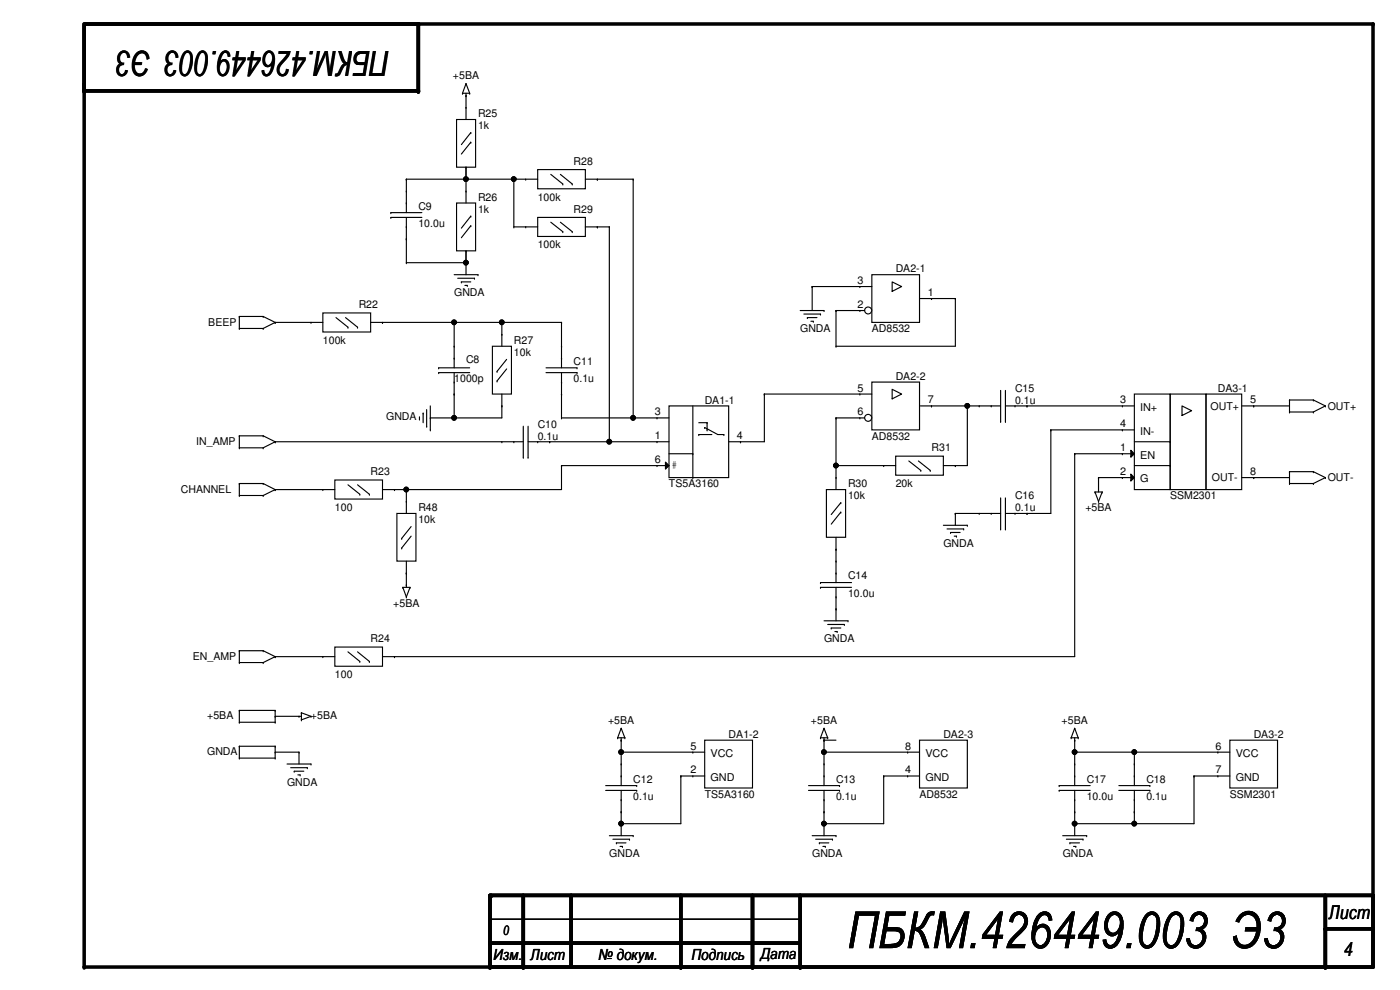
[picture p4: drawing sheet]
<svg xmlns="http://www.w3.org/2000/svg" width="420mm" height="297mm" viewBox="0 0 420 297" stroke-linecap="round" stroke-linejoin="round" font-family="sans-serif">
<path d="M25.3 7.2h386.8v283h-386.8v-282.6M125.5 7.2v20.1h-100.2M147.1 268.6v21.6M147.4 268.6h264.7M157 268.6v21.6M171.4 268.6v21.2M204.3 268.6v21.6M225.8 268.6v21.6M240.1 268.6v21.6M397.8 278.7h14.3M397.8 268.6v21.6M147.1 283h93" fill="none" stroke="#000" stroke-width="1.1"/>
<g fill="#000">
<circle cx="125.5" cy="7.2" r=".53"/>
<circle cx="412.1" cy="7.2" r=".53"/>
<circle cx="25.3" cy="25.1" r=".53"/>
<circle cx="25.3" cy="27.3" r=".53"/>
<circle cx="125.5" cy="27.3" r=".53"/>
<circle cx="138.8" cy="28" r=".17"/>
<circle cx="139.9" cy="25.1" r=".17"/>
<circle cx="139.9" cy="28.7" r=".17"/>
<circle cx="141" cy="28" r=".17"/>
<circle cx="122" cy="53.8" r=".17"/>
<circle cx="139.9" cy="53.8" r=".17"/>
<circle cx="139.9" cy="50.2" r=".17"/>
<circle cx="154.2" cy="53.8" r=".17"/>
<circle cx="179.3" cy="53.8" r=".17"/>
<circle cx="190" cy="53.8" r=".17"/>
<circle cx="122" cy="78.8" r=".17"/>
<circle cx="122" cy="71.7" r=".17"/>
<circle cx="139.9" cy="78.8" r=".17"/>
<circle cx="139.9" cy="75.3" r=".17"/>
<circle cx="154.2" cy="68.1" r=".17"/>
<circle cx="179.3" cy="68.1" r=".17"/>
<circle cx="182.9" cy="68.1" r=".17"/>
<circle cx="71.8" cy="98.6" r=".17"/>
<circle cx="71.8" cy="95" r=".17"/>
<circle cx="79" cy="95" r=".17"/>
<circle cx="79" cy="98.6" r=".17"/>
<circle cx="82.6" cy="96.7" r=".17"/>
<circle cx="114.8" cy="96.7" r=".17"/>
<circle cx="136.3" cy="96.7" r=".17"/>
<circle cx="138.5" cy="84.6" r=".17"/>
<circle cx="140.2" cy="85.6" r=".17"/>
<circle cx="142.4" cy="83.5" r=".17"/>
<circle cx="143.5" cy="82.4" r=".17"/>
<circle cx="150.6" cy="96.7" r=".17"/>
<circle cx="168.5" cy="96.7" r=".17"/>
<circle cx="242.3" cy="95.3" r=".17"/>
<circle cx="243.7" cy="86" r=".17"/>
<circle cx="244.1" cy="96.4" r=".17"/>
<circle cx="246.2" cy="94.2" r=".17"/>
<circle cx="247.3" cy="93.2" r=".17"/>
<circle cx="250.9" cy="93.2" r=".17"/>
<circle cx="279.6" cy="89.6" r=".17"/>
<circle cx="286.7" cy="89.6" r=".17"/>
<circle cx="136.3" cy="118.2" r=".17"/>
<circle cx="149.2" cy="111.4" r=".17"/>
<circle cx="149.2" cy="114.3" r=".17"/>
<circle cx="150.6" cy="100.3" r=".17"/>
<circle cx="168.5" cy="103.9" r=".17"/>
<circle cx="168.5" cy="118.2" r=".17"/>
<circle cx="168.5" cy="107.5" r=".17"/>
<circle cx="168.5" cy="114.6" r=".17"/>
<circle cx="173.2" cy="111.8" r=".17"/>
<circle cx="173.2" cy="110.4" r=".17"/>
<circle cx="229.4" cy="118.2" r=".17"/>
<circle cx="250.9" cy="103.9" r=".17"/>
<circle cx="71.8" cy="134.4" r=".17"/>
<circle cx="71.8" cy="130.8" r=".17"/>
<circle cx="79" cy="130.8" r=".17"/>
<circle cx="79" cy="134.4" r=".17"/>
<circle cx="82.6" cy="132.5" r=".17"/>
<circle cx="125.9" cy="125.7" r=".17"/>
<circle cx="127" cy="124" r=".17"/>
<circle cx="128" cy="127.9" r=".17"/>
<circle cx="129.1" cy="125.4" r=".17"/>
<circle cx="129.1" cy="129" r=".17"/>
<circle cx="136.3" cy="125.4" r=".17"/>
<circle cx="150.6" cy="121.8" r=".17"/>
<circle cx="165" cy="132.5" r=".17"/>
<circle cx="168.5" cy="139.7" r=".17"/>
<circle cx="168.5" cy="125.4" r=".17"/>
<circle cx="182.9" cy="132.5" r=".17"/>
<circle cx="190" cy="125.4" r=".17"/>
<circle cx="222.2" cy="132.5" r=".17"/>
<circle cx="250.9" cy="125.4" r=".17"/>
<circle cx="250.9" cy="139.7" r=".17"/>
<circle cx="279.6" cy="121.8" r=".17"/>
<circle cx="286.7" cy="139.7" r=".17"/>
<circle cx="290.3" cy="121.8" r=".17"/>
<circle cx="308.2" cy="121.8" r=".17"/>
<circle cx="315.4" cy="129" r=".17"/>
<circle cx="322.5" cy="136.1" r=".17"/>
<circle cx="336.8" cy="136.1" r=".17"/>
<circle cx="336.8" cy="121.8" r=".17"/>
<circle cx="336.8" cy="129" r=".17"/>
<circle cx="351.2" cy="139.7" r=".17"/>
<circle cx="351.2" cy="132.5" r=".17"/>
<circle cx="376.2" cy="121.8" r=".17"/>
<circle cx="387" cy="120" r=".17"/>
<circle cx="387" cy="123.6" r=".17"/>
<circle cx="394.2" cy="120" r=".17"/>
<circle cx="394.2" cy="123.6" r=".17"/>
<circle cx="397.8" cy="121.8" r=".17"/>
<circle cx="71.8" cy="145.1" r=".17"/>
<circle cx="71.8" cy="148.7" r=".17"/>
<circle cx="79" cy="145.1" r=".17"/>
<circle cx="79" cy="148.7" r=".17"/>
<circle cx="82.6" cy="146.9" r=".17"/>
<circle cx="118.4" cy="146.9" r=".17"/>
<circle cx="122" cy="146.9" r=".17"/>
<circle cx="122" cy="150.5" r=".17"/>
<circle cx="285.3" cy="159.8" r=".17"/>
<circle cx="286.7" cy="154.1" r=".17"/>
<circle cx="289.2" cy="158.7" r=".17"/>
<circle cx="290.3" cy="157.6" r=".17"/>
<circle cx="308.2" cy="154.1" r=".17"/>
<circle cx="328.6" cy="147.6" r=".17"/>
<circle cx="329.7" cy="150.5" r=".17"/>
<circle cx="329.7" cy="143.3" r=".17"/>
<circle cx="329.7" cy="146.9" r=".17"/>
<circle cx="330.8" cy="147.6" r=".17"/>
<circle cx="336.8" cy="143.3" r=".17"/>
<circle cx="376.2" cy="143.3" r=".17"/>
<circle cx="387" cy="141.5" r=".17"/>
<circle cx="387" cy="145.1" r=".17"/>
<circle cx="394.2" cy="141.5" r=".17"/>
<circle cx="394.2" cy="145.1" r=".17"/>
<circle cx="397.8" cy="143.3" r=".17"/>
<circle cx="120.6" cy="164.4" r=".17"/>
<circle cx="120.6" cy="161.5" r=".17"/>
<circle cx="120.9" cy="176.2" r=".17"/>
<circle cx="122" cy="175.5" r=".17"/>
<circle cx="122" cy="172" r=".17"/>
<circle cx="122" cy="179.1" r=".17"/>
<circle cx="123.1" cy="176.2" r=".17"/>
<circle cx="250.9" cy="164.8" r=".17"/>
<circle cx="287.1" cy="160.9" r=".17"/>
<circle cx="71.8" cy="198.8" r=".17"/>
<circle cx="71.8" cy="195.2" r=".17"/>
<circle cx="79" cy="195.2" r=".17"/>
<circle cx="79" cy="198.8" r=".17"/>
<circle cx="82.6" cy="197" r=".17"/>
<circle cx="118.4" cy="197" r=".17"/>
<circle cx="249.5" cy="188.4" r=".17"/>
<circle cx="250.9" cy="182.7" r=".17"/>
<circle cx="251.2" cy="189.5" r=".17"/>
<circle cx="253.4" cy="187.4" r=".17"/>
<circle cx="254.5" cy="186.3" r=".17"/>
<circle cx="71.8" cy="213.1" r=".17"/>
<circle cx="71.8" cy="216.7" r=".17"/>
<circle cx="82.6" cy="213.1" r=".17"/>
<circle cx="82.6" cy="214.9" r=".17"/>
<circle cx="82.6" cy="216.7" r=".17"/>
<circle cx="89.7" cy="214.9" r=".17"/>
<circle cx="90.5" cy="216" r=".17"/>
<circle cx="90.5" cy="213.9" r=".17"/>
<circle cx="93.3" cy="214.9" r=".17"/>
<circle cx="186.4" cy="218.5" r=".17"/>
<circle cx="247.3" cy="218.5" r=".17"/>
<circle cx="322.5" cy="218.5" r=".17"/>
<circle cx="71.8" cy="227.5" r=".17"/>
<circle cx="71.8" cy="223.9" r=".17"/>
<circle cx="82.6" cy="223.9" r=".17"/>
<circle cx="82.6" cy="227.5" r=".17"/>
<circle cx="82.6" cy="225.7" r=".17"/>
<circle cx="88.3" cy="231.4" r=".17"/>
<circle cx="89.7" cy="225.7" r=".17"/>
<circle cx="90.1" cy="232.5" r=".17"/>
<circle cx="92.2" cy="230.3" r=".17"/>
<circle cx="93.3" cy="229.2" r=".17"/>
<circle cx="185.4" cy="221.4" r=".17"/>
<circle cx="186.4" cy="222.1" r=".17"/>
<circle cx="186.4" cy="232.8" r=".17"/>
<circle cx="186.4" cy="229.2" r=".17"/>
<circle cx="186.4" cy="225.7" r=".17"/>
<circle cx="186.4" cy="240" r=".17"/>
<circle cx="187.5" cy="221.4" r=".17"/>
<circle cx="191.1" cy="235.7" r=".17"/>
<circle cx="191.1" cy="237.2" r=".17"/>
<circle cx="204.3" cy="232.8" r=".17"/>
<circle cx="246.2" cy="221.4" r=".17"/>
<circle cx="247.3" cy="222.1" r=".17"/>
<circle cx="247.3" cy="225.7" r=".17"/>
<circle cx="248.4" cy="221.4" r=".17"/>
<circle cx="265.2" cy="232.8" r=".17"/>
<circle cx="321.5" cy="221.4" r=".17"/>
<circle cx="322.5" cy="225.7" r=".17"/>
<circle cx="322.5" cy="222.1" r=".17"/>
<circle cx="323.6" cy="221.4" r=".17"/>
<circle cx="340.4" cy="225.7" r=".17"/>
<circle cx="340.4" cy="240" r=".17"/>
<circle cx="340.4" cy="232.8" r=".17"/>
<circle cx="340.4" cy="229.2" r=".17"/>
<circle cx="345.1" cy="237.2" r=".17"/>
<circle cx="345.1" cy="235.7" r=".17"/>
<circle cx="358.3" cy="232.8" r=".17"/>
<circle cx="365.5" cy="232.8" r=".17"/>
<circle cx="365.5" cy="225.7" r=".17"/>
<circle cx="185" cy="252.9" r=".17"/>
<circle cx="186.4" cy="243.6" r=".17"/>
<circle cx="186.4" cy="247.1" r=".17"/>
<circle cx="186.8" cy="254" r=".17"/>
<circle cx="188.9" cy="251.8" r=".17"/>
<circle cx="190" cy="250.7" r=".17"/>
<circle cx="245.9" cy="252.9" r=".17"/>
<circle cx="247.3" cy="243.6" r=".17"/>
<circle cx="247.3" cy="247.1" r=".17"/>
<circle cx="247.7" cy="254" r=".17"/>
<circle cx="249.8" cy="251.8" r=".17"/>
<circle cx="250.9" cy="250.7" r=".17"/>
<circle cx="321.1" cy="252.9" r=".17"/>
<circle cx="322.5" cy="247.1" r=".17"/>
<circle cx="322.5" cy="243.6" r=".17"/>
<circle cx="322.9" cy="254" r=".17"/>
<circle cx="325" cy="251.8" r=".17"/>
<circle cx="326.1" cy="250.7" r=".17"/>
<circle cx="340.4" cy="243.6" r=".17"/>
<circle cx="340.4" cy="247.1" r=".17"/>
<circle cx="147.1" cy="269.7" r=".17"/>
<circle cx="147.1" cy="275.8" r=".17"/>
<circle cx="147.1" cy="268.6" r=".53"/>
<circle cx="147.4" cy="268.6" r=".53"/>
<circle cx="397.8" cy="278.7" r=".53"/>
<circle cx="412.1" cy="268.6" r=".53"/>
<circle cx="25.3" cy="290.2" r=".53"/>
<circle cx="147.1" cy="290.2" r=".53"/>
<circle cx="147.1" cy="283" r=".53"/>
<circle cx="157" cy="290.2" r=".53"/>
<circle cx="171.4" cy="289.8" r=".53"/>
<circle cx="204.3" cy="290.2" r=".53"/>
<circle cx="225.8" cy="290.2" r=".53"/>
<circle cx="240.1" cy="290.2" r=".53"/>
<circle cx="397.8" cy="290.2" r=".53"/>
</g>
<g fill="none" stroke="#000" stroke-width=".34">
<path d="M139.9 28v4.3M139.9 25.1l1.1 2.9h-2.2zM139.9 50.2v7.2M154.2 53.8v14.3h3.6M157.8 53.8h-35.8v3.6M179.3 53.8h10.7v71.6M122 71.7v7.1h17.9M139.9 75.3v7.1M179.3 68.1h3.6v64.4M71.8 95h7.2l3.6 1.7-3.6 1.9h-7.2zM82.6 96.7h10.7M114.8 96.7h53.7v13.7"/>
<path d="M136.3 96.7v7.2M136.3 82.4h7.2M137.4 83.5h5M138.5 84.6h2.8M139.5 85.6h.7M150.6 96.7v7.2M240.1 93.2h7.2M241.2 94.2h5M242.3 95.3h2.9M243.4 96.4h.7M258.1 86h-14.4v7.2M279.6 89.6h7.1v14.3h-35.8v-10.7h7.2"/>
<path d="M136.3 118.2v7.2M147.8 103.9h5.7v14.3h-5.7zM150.6 118.2v7.2h-21.5M152 107.8l-2.8 3.6M152 110.7l-2.8 3.6M163.9 110.4h9.3M163.9 111.8h9.3M168.5 111.8v13.6h28.7M258.1 118.2h-28.7v14.3h-7.2M261.7 114.6h14.3v14.4h-14.3zM267.7 116.8l2.9 1.4-2.9 1.5zM340.4 118.2h10.8v28.7h-10.8z"/>
<path d="M351.2 118.2h10.7v28.7h-10.7zM361.9 118.2h10.7v28.7h-10.7zM71.8 130.8h7.2l3.6 1.7-3.6 1.9h-7.2zM82.6 132.5h68M125.9 125.1v.6M127 124v2.8M128 122.9v5M129.1 121.8v7.2M165 132.5h32.2M197.2 139.7h-28.7v7.2h-50.1M250.9 139.7h14.3M258.1 125.4h-7.2v17.9"/>
<path d="M279.6 121.8h14.3M290.3 121.8v17.9h-3.6M308.2 121.8h32.2M339.4 135.1l1 1-1 1.1zM340.4 132.5h10.8M340.4 139.7h10.8M340.4 129h-25v25.1h-7.2M340.4 136.1h-17.9v60.9h-204.1M354.7 121.8l2.9 1.4-2.9 1.5zM372.6 121.8h14.4M387 120h7.2l3.6 1.8-3.6 1.8h-7.2zM71.8 145.1h7.2l3.6 1.8-3.6 1.8h-7.2z"/>
<path d="M82.6 146.9h14.3M119.1 154.1h5.7v14.3h-5.7zM122 146.9v7.2M123.4 158l-2.8 3.5M283.1 157.6h7.2M284.2 158.7h5M285.3 159.8h2.9M293.9 154.1h-7.2v3.5M328.6 147.6h2.2l-1.1 2.9zM339.4 142.2l1 1.1-1 1.1zM340.4 143.3h-10.7v4.3M372.6 143.3h14.4"/>
<path d="M387 141.5h7.2l3.6 1.8-3.6 1.8h-7.2zM120.9 176.2h2.2l-1.1 2.9zM122 168.4v7.8M123.4 160.9l-2.8 3.5M250.9 164.8v3.6M286.4 160.9h.7M71.8 195.2h7.2l3.6 1.8-3.6 1.8h-7.2zM82.6 197h14.3M247.3 186.3h7.2M248.4 187.4h5M249.5 188.4h2.8M250.6 189.5h.6"/>
<path d="M250.9 182.7v3.6M71.8 213.1h10.8v3.6h-10.8zM82.6 214.9h7.9M90.5 213.9l2.8 1-2.8 1.1zM186.4 218.5l1.1 2.9h-2.1zM247.3 218.5l1.1 2.9h-2.2zM322.5 218.5l1.1 2.9h-2.1zM71.8 223.9h10.8v3.6h-10.8zM82.6 225.7h7.1v3.5M86.1 229.2h7.2M87.2 230.3h5M88.3 231.4h2.9"/>
<path d="M89.4 232.5h.7M181.8 235.7h9.3M181.8 237.2h9.3M186.4 225.7h21.5M186.4 221.4v14.3M186.4 237.2v13.5M207.9 232.8h-3.6v14.3h-17.9M247.3 225.7h25.1M247.3 221.4v7.8M247.3 222.1h3.6M272.4 232.8h-7.2v14.3h-17.9M322.5 221.4v7.8"/>
<path d="M322.5 225.7h46.6M335.8 235.7h9.3M335.8 237.2h9.3M340.4 225.7v10M340.4 237.2v9.9M369.1 222.1h14.3v14.3h-14.3zM369.1 232.8h-10.8v14.3h-35.8M182.9 250.7h7.1M183.9 251.8h5M185 252.9h2.9M186.1 254h.7M243.7 250.7h7.2"/>
<path d="M244.8 251.8h5M245.9 252.9h2.8M247 254h.7M247.3 243.6v7.1M318.9 250.7h7.2M320 251.8h5M321.1 252.9h2.9M322.2 254h.7M322.5 243.6v7.1M147.1 275.8h93M147.1 269v.7"/>
<circle cx="139.8" cy="53.7" r=".7"/>
<circle cx="154.2" cy="53.7" r=".7"/>
<circle cx="139.8" cy="78.8" r=".7"/>
<circle cx="136.3" cy="96.7" r=".7"/>
<circle cx="150.6" cy="96.7" r=".7"/>
<circle cx="136.3" cy="125.4" r=".7"/>
<circle cx="182.8" cy="132.5" r=".7"/>
<circle cx="190" cy="125.4" r=".7"/>
<circle cx="250.9" cy="139.7" r=".7"/>
<circle cx="290.3" cy="121.8" r=".7"/>
<circle cx="121.9" cy="146.9" r=".7"/>
<circle cx="186.4" cy="225.7" r=".7"/>
<circle cx="247.3" cy="225.7" r=".7"/>
<circle cx="322.5" cy="225.7" r=".7"/>
<circle cx="340.4" cy="225.7" r=".7"/>
<circle cx="186.4" cy="247.1" r=".7"/>
<circle cx="247.3" cy="247.1" r=".7"/>
<circle cx="322.5" cy="247.1" r=".7"/>
<circle cx="340.4" cy="247.1" r=".7"/>
</g>
<g fill="#000">
<path d="M339.4 135.1l1 1-1 1.1zM339.4 142.2l1 1.1-1 1.1z"/>
<circle cx="139.8" cy="53.7" r=".7"/>
<circle cx="154.2" cy="53.7" r=".7"/>
<circle cx="139.8" cy="78.8" r=".7"/>
<circle cx="136.3" cy="96.7" r=".7"/>
<circle cx="150.6" cy="96.7" r=".7"/>
<circle cx="136.3" cy="125.4" r=".7"/>
<circle cx="182.8" cy="132.5" r=".7"/>
<circle cx="190" cy="125.4" r=".7"/>
<circle cx="250.9" cy="139.7" r=".7"/>
<circle cx="290.3" cy="121.8" r=".7"/>
<circle cx="121.9" cy="146.9" r=".7"/>
<circle cx="186.4" cy="225.7" r=".7"/>
<circle cx="247.3" cy="225.7" r=".7"/>
<circle cx="322.5" cy="225.7" r=".7"/>
<circle cx="340.4" cy="225.7" r=".7"/>
<circle cx="186.4" cy="247.1" r=".7"/>
<circle cx="247.3" cy="247.1" r=".7"/>
<circle cx="322.5" cy="247.1" r=".7"/>
<circle cx="340.4" cy="247.1" r=".7"/>
</g>
<circle cx="260.6" cy="125.4" r="1.05" fill="#fff"/>
<g fill="none" stroke="#000" stroke-width=".34">
<path d="M261.7 82.4h14.3v14.3h-14.3zM267.7 84.6l2.9 1.4-2.9 1.4zM258.1 118.2h3.6M150.6 132.5h6.4M157 127.9v9.3M158.5 132.5h6.5M158.5 127.9v9.3M258.1 125.4h1.4M276 121.8h3.6M293.9 154.1h6.4M300.3 149.4v9.3M301.7 154.1h6.5"/>
<path d="M301.7 149.4v9.3M246.2 176.2h9.4M246.2 174.8h9.4M250.9 168.4v6.4M250.9 176.2v6.5"/>
<circle cx="260.6" cy="125.4" r="1.05"/>
</g>
<g fill="#000">
<circle cx="258.1" cy="118.2" r=".17"/>
<circle cx="150.6" cy="132.5" r=".17"/>
<circle cx="154.2" cy="132.5" r=".17"/>
<circle cx="157" cy="137.2" r=".17"/>
<circle cx="158.5" cy="137.2" r=".17"/>
<circle cx="161.4" cy="132.5" r=".17"/>
<circle cx="165" cy="132.5" r=".17"/>
<circle cx="258.1" cy="125.4" r=".17"/>
<circle cx="279.6" cy="121.8" r=".17"/>
<circle cx="293.9" cy="154.1" r=".17"/>
<circle cx="297.5" cy="154.1" r=".17"/>
<circle cx="300.3" cy="158.7" r=".17"/>
<circle cx="301.7" cy="158.7" r=".17"/>
<circle cx="304.6" cy="154.1" r=".17"/>
<circle cx="308.2" cy="154.1" r=".17"/>
<circle cx="246.2" cy="174.8" r=".17"/>
<circle cx="246.2" cy="176.2" r=".17"/>
<circle cx="250.9" cy="179.1" r=".17"/>
<circle cx="250.9" cy="168.4" r=".17"/>
<circle cx="250.9" cy="172" r=".17"/>
<circle cx="250.9" cy="182.7" r=".17"/>
</g>
<circle cx="260.6" cy="93.2" r="1.05" fill="#fff"/>
<g fill="none" stroke="#000" stroke-width=".34">
<path d="M137 35.9h5.7v14.3h-5.7zM139.9 32.3v3.6M141.3 39.8l-2.8 3.6M122 57.4v6.4M139.9 50.2v3.6M139.9 57.4v3.5M141.3 42.7l-2.8 3.5M157.8 53.8h3.6M161.4 50.9h14.3v5.7h-14.3zM165.3 52.3l3.6 2.9M168.2 52.3l3.5 2.9M175.7 53.8h3.6"/>
<path d="M117.3 65.2h9.3M117.3 63.8h9.3M122 65.2v6.5M137 60.9h5.7v14.4h-5.7zM139.9 75.3v3.5M141.3 67.7l-2.8 3.6M141.3 64.9l-2.8 3.6M157.8 68.1h3.6M161.4 65.2h14.3v5.8h-14.3zM165.3 66.7l3.6 2.8M168.2 66.7l3.5 2.8M175.7 68.1h3.6"/>
<path d="M93.3 96.7h3.6M96.9 93.9h14.3v5.7h-14.3zM100.8 95.3l3.6 2.9M103.7 95.3l3.6 2.9M111.2 96.7h3.6M258.1 93.2h1.4M258.1 86h3.6M276 89.6h3.6M131.6 111.8h9.4M131.6 110.4h9.4M136.3 103.9v6.5M136.3 111.8v6.4"/>
<path d="M300.3 117.1v9.3M301.7 117.1v9.3M197.2 125.4h3.6M197.2 132.5h3.6M197.2 139.7h3.6M199.7 138.6l1.1 1.1-1.1 1.1zM200.8 121.8h17.9v21.5h-17.9zM200.8 136.1h7.1M207.9 121.8v21.5M209.7 126.8h2.5v2.2M209.7 130.4h3.9M211.5 128.3l3.9 2.1h1.8"/>
<path d="M218.7 132.5h3.5M265.2 139.7h3.6M268.8 136.9h14.3v5.7h-14.3zM272.7 138.3l3.6 2.8M275.6 138.3l3.6 2.8M283.1 139.7h3.6M293.9 121.8h6.4M301.7 121.8h6.5M96.9 146.9h3.6M100.5 144h14.3v5.7h-14.3zM104.4 145.5l3.6 2.8M107.3 145.5l3.6 2.8"/>
<path d="M114.8 146.9h3.6M248 146.9h5.8v14.3h-5.8zM250.9 143.3v3.6M252.3 153.7l-2.8 3.6M252.3 150.8l-2.8 3.6M250.9 161.2v3.6M96.9 197h3.6M100.5 194.1h14.3v5.8h-14.3zM104.4 195.6l3.6 2.9M107.3 195.6l3.6 2.9M114.8 197h3.6M207.9 225.7h3.6"/>
<path d="M207.9 232.8h3.6M211.5 222.1h14.3v14.3h-14.3zM242.6 235.7h9.4M242.6 237.2h9.4M247.3 229.2v6.5M247.3 237.2v6.4M272.4 225.7h3.6M272.4 232.8h3.6M276 222.1h14.3v14.3h-14.3zM317.9 235.7h9.3M317.9 237.2h9.3M322.5 229.2v6.5"/>
<path d="M322.5 237.2v6.4"/>
<circle cx="139.8" cy="53.7" r=".7"/>
<circle cx="154.2" cy="53.7" r=".7"/>
<circle cx="139.8" cy="78.8" r=".7"/>
<circle cx="136.3" cy="96.7" r=".7"/>
<circle cx="150.6" cy="96.7" r=".7"/>
<circle cx="260.6" cy="93.2" r="1.05"/>
<circle cx="136.3" cy="125.4" r=".7"/>
<circle cx="182.8" cy="132.5" r=".7"/>
<circle cx="190" cy="125.4" r=".7"/>
<circle cx="250.9" cy="139.7" r=".7"/>
<circle cx="290.3" cy="121.8" r=".7"/>
<circle cx="121.9" cy="146.9" r=".7"/>
<circle cx="186.4" cy="225.7" r=".7"/>
<circle cx="247.3" cy="225.7" r=".7"/>
<circle cx="322.5" cy="225.7" r=".7"/>
<circle cx="340.4" cy="225.7" r=".7"/>
<circle cx="186.4" cy="247.1" r=".7"/>
<circle cx="247.3" cy="247.1" r=".7"/>
<circle cx="322.5" cy="247.1" r=".7"/>
<circle cx="340.4" cy="247.1" r=".7"/>
</g>
<g fill="#000">
<circle cx="139.9" cy="32.3" r=".17"/>
<circle cx="141.3" cy="39.8" r=".17"/>
<circle cx="122" cy="57.4" r=".17"/>
<circle cx="139.9" cy="53.8" r=".17"/>
<circle cx="139.9" cy="57.4" r=".17"/>
<circle cx="141.3" cy="42.7" r=".17"/>
<circle cx="157.8" cy="53.8" r=".17"/>
<circle cx="168.9" cy="55.2" r=".17"/>
<circle cx="171.7" cy="55.2" r=".17"/>
<circle cx="179.3" cy="53.8" r=".17"/>
<circle cx="117.3" cy="65.2" r=".17"/>
<circle cx="117.3" cy="63.8" r=".17"/>
<circle cx="122" cy="60.9" r=".17"/>
<circle cx="122" cy="68.1" r=".17"/>
<circle cx="122" cy="71.7" r=".17"/>
<circle cx="139.9" cy="78.8" r=".17"/>
<circle cx="141.3" cy="67.7" r=".17"/>
<circle cx="141.3" cy="64.9" r=".17"/>
<circle cx="157.8" cy="68.1" r=".17"/>
<circle cx="168.9" cy="69.5" r=".17"/>
<circle cx="171.7" cy="69.5" r=".17"/>
<circle cx="179.3" cy="68.1" r=".17"/>
<circle cx="93.3" cy="96.7" r=".17"/>
<circle cx="104.4" cy="98.2" r=".17"/>
<circle cx="107.3" cy="98.2" r=".17"/>
<circle cx="114.8" cy="96.7" r=".17"/>
<circle cx="258.1" cy="93.2" r=".17"/>
<circle cx="258.1" cy="86" r=".17"/>
<circle cx="279.6" cy="89.6" r=".17"/>
<circle cx="131.6" cy="111.8" r=".17"/>
<circle cx="131.6" cy="110.4" r=".17"/>
<circle cx="136.3" cy="114.6" r=".17"/>
<circle cx="136.3" cy="103.9" r=".17"/>
<circle cx="136.3" cy="107.5" r=".17"/>
<circle cx="136.3" cy="118.2" r=".17"/>
<circle cx="197.2" cy="132.5" r=".17"/>
<circle cx="197.2" cy="125.4" r=".17"/>
<circle cx="197.2" cy="139.7" r=".17"/>
<circle cx="207.9" cy="136.1" r=".17"/>
<circle cx="209.7" cy="130.4" r=".17"/>
<circle cx="211.5" cy="128.3" r=".17"/>
<circle cx="212.2" cy="129" r=".17"/>
<circle cx="212.2" cy="126.8" r=".17"/>
<circle cx="217.2" cy="130.4" r=".17"/>
<circle cx="222.2" cy="132.5" r=".17"/>
<circle cx="265.2" cy="139.7" r=".17"/>
<circle cx="286.7" cy="139.7" r=".17"/>
<circle cx="293.9" cy="121.8" r=".17"/>
<circle cx="297.5" cy="121.8" r=".17"/>
<circle cx="300.3" cy="126.4" r=".17"/>
<circle cx="301.7" cy="126.4" r=".17"/>
<circle cx="304.6" cy="121.8" r=".17"/>
<circle cx="308.2" cy="121.8" r=".17"/>
<circle cx="96.9" cy="146.9" r=".17"/>
<circle cx="108" cy="148.3" r=".17"/>
<circle cx="110.9" cy="148.3" r=".17"/>
<circle cx="118.4" cy="146.9" r=".17"/>
<circle cx="207.9" cy="143.3" r=".17"/>
<circle cx="250.9" cy="143.3" r=".17"/>
<circle cx="252.3" cy="153.7" r=".17"/>
<circle cx="252.3" cy="150.8" r=".17"/>
<circle cx="276.3" cy="141.1" r=".17"/>
<circle cx="279.2" cy="141.1" r=".17"/>
<circle cx="250.9" cy="164.8" r=".17"/>
<circle cx="96.9" cy="197" r=".17"/>
<circle cx="108" cy="198.5" r=".17"/>
<circle cx="110.9" cy="198.5" r=".17"/>
<circle cx="118.4" cy="197" r=".17"/>
<circle cx="207.9" cy="225.7" r=".17"/>
<circle cx="207.9" cy="232.8" r=".17"/>
<circle cx="247.3" cy="229.2" r=".17"/>
<circle cx="247.3" cy="232.8" r=".17"/>
<circle cx="247.3" cy="240" r=".17"/>
<circle cx="252" cy="235.7" r=".17"/>
<circle cx="252" cy="237.2" r=".17"/>
<circle cx="272.4" cy="225.7" r=".17"/>
<circle cx="272.4" cy="232.8" r=".17"/>
<circle cx="317.9" cy="237.2" r=".17"/>
<circle cx="317.9" cy="235.7" r=".17"/>
<circle cx="322.5" cy="232.8" r=".17"/>
<circle cx="322.5" cy="229.2" r=".17"/>
<circle cx="322.5" cy="240" r=".17"/>
<circle cx="247.3" cy="243.6" r=".17"/>
<circle cx="322.5" cy="243.6" r=".17"/>
</g>
<g fill="#000">
<path d="M199.7 138.6l1.1 1.1-1.1 1.1z"/>
<circle cx="139.8" cy="53.7" r=".7"/>
<circle cx="154.2" cy="53.7" r=".7"/>
<circle cx="139.8" cy="78.8" r=".7"/>
<circle cx="136.3" cy="96.7" r=".7"/>
<circle cx="150.6" cy="96.7" r=".7"/>
<circle cx="136.3" cy="125.4" r=".7"/>
<circle cx="182.8" cy="132.5" r=".7"/>
<circle cx="190" cy="125.4" r=".7"/>
<circle cx="250.9" cy="139.7" r=".7"/>
<circle cx="290.3" cy="121.8" r=".7"/>
<circle cx="121.9" cy="146.9" r=".7"/>
<circle cx="186.4" cy="225.7" r=".7"/>
<circle cx="247.3" cy="225.7" r=".7"/>
<circle cx="322.5" cy="225.7" r=".7"/>
<circle cx="340.4" cy="225.7" r=".7"/>
<circle cx="186.4" cy="247.1" r=".7"/>
<circle cx="247.3" cy="247.1" r=".7"/>
<circle cx="322.5" cy="247.1" r=".7"/>
<circle cx="340.4" cy="247.1" r=".7"/>
</g>
<text font-size="15.4" x="254.2" y="284.5">ПБКМ.426449.003 Э3</text>
<text font-size="10.4" x="116.9" y="15.3" transform="rotate(180 116.9 15.3)">ПБКМ.426449.003 Э3</text>
<g font-size="5.7">
<text x="398.8" y="275.7">Лист</text>
<text x="403.3" y="286.8">4</text>
</g>
<g font-size="4.6">
<text x="228.3" y="287.7">Дата</text>
<text x="148.1" y="288">Изм. Лист</text>
<text x="179.6" y="288">№ докум.</text>
<text x="207.5" y="288">Подпись</text>
</g>
<text font-size="3.9" x="151" y="280.5">0</text>
<g font-size="3.2">
<text x="135.9" y="23.7">+5BA</text>
<text x="143.5" y="35.1">R25</text>
<text x="143.5" y="38.7">1k</text>
<text x="172.1" y="49.5">R28</text>
<text x="125.5" y="63.1">C9</text>
<text x="143.5" y="60.2">R26</text>
<text x="143.5" y="63.8">1k</text>
<text x="161.4" y="60.2">100k</text>
<text x="172.1" y="63.8">R29</text>
<text x="125.5" y="68.1">10.0u</text>
<text x="161.4" y="74.5">100k</text>
<text x="268.8" y="81.7">DA2-1</text>
<text x="136.3" y="88.9">GNDA</text>
<text x="257.4" y="85.2">3</text>
<text x="278.5" y="88.8">1</text>
<text x="107.6" y="92.5">R22</text>
<text x="257.4" y="92.4">2</text>
<text x="62.5" y="97.8">BEEP</text>
<text x="240.1" y="99.6">GNDA</text>
<text x="261.7" y="99.6">AD8532</text>
<text x="96.9" y="103.2">100k</text>
<text x="154.2" y="103.2">R27</text>
<text x="154.2" y="106.8">10k</text>
<text x="139.9" y="108.9">C8</text>
<text x="172.1" y="109.6">C11</text>
<text x="268.8" y="114">DA2-2</text>
<text x="136.3" y="114.7">1000p</text>
<text x="172.1" y="114.7">0.1u</text>
<text x="257.4" y="117.5">5</text>
<text x="304.6" y="117.5">C15</text>
<text x="365.5" y="117.5">DA3-1</text>
<text x="196.5" y="124.6">3</text>
<text x="211.5" y="121.1">DA1-1</text>
<text x="257.4" y="124.6">6</text>
<text x="278.5" y="121">7</text>
<text x="304.6" y="121.1">0.1u</text>
<text x="336.2" y="121">3</text>
<text x="342.2" y="123.2">IN+</text>
<text x="363.3" y="122.9">OUT+</text>
<text x="375.1" y="121">5</text>
<text x="398.5" y="122.9">OUT+</text>
<text x="115.9" y="126.1">GNDA</text>
<text x="161.4" y="128.3">C10</text>
<text x="161.4" y="131.9">0.1u</text>
<text x="196.5" y="131.8">1</text>
<text x="221.2" y="131.8">4</text>
<text x="261.7" y="131.9">AD8532</text>
<text x="336.2" y="128.2">4</text>
<text x="342.2" y="130.4">IN-</text>
<text x="58.9" y="133.6">IN_AMP</text>
<text x="279.6" y="135.4">R31</text>
<text x="336.2" y="135.4">1</text>
<text x="342.2" y="137.6">EN</text>
<text x="111.2" y="142.6">R23</text>
<text x="196.5" y="138.9">6</text>
<text x="201.5" y="140.5">#</text>
<text x="336.2" y="142.5">2</text>
<text x="375.1" y="142.5">8</text>
<text x="54.3" y="148">CHANNEL</text>
<text x="200.8" y="146.2">TS5A3160</text>
<text x="254.5" y="146.2">R30</text>
<text x="254.5" y="149.8">10k</text>
<text x="268.8" y="146.2">20k</text>
<text x="304.6" y="149.8">C16</text>
<text x="342.2" y="144.7">G</text>
<text x="351.2" y="149.8">SSM2301</text>
<text x="363.7" y="144.4">OUT-</text>
<text x="398.5" y="144.4">OUT-</text>
<text x="100.5" y="153.3">100</text>
<text x="125.5" y="153.3">R48</text>
<text x="304.6" y="153.3">0.1u</text>
<text x="325.7" y="153.3">+5BA</text>
<text x="125.5" y="156.9">10k</text>
<text x="283.1" y="164.1">GNDA</text>
<text x="254.5" y="173.7">C14</text>
<text x="254.5" y="179.1">10.0u</text>
<text x="118" y="182">+5BA</text>
<text x="111.2" y="192.7">R24</text>
<text x="247.3" y="192.7">GNDA</text>
<text x="57.9" y="198.1">EN_AMP</text>
<text x="100.5" y="203.5">100</text>
<text x="62.2" y="215.6">+5BA</text>
<text x="93.3" y="215.6">+5BA</text>
<text x="182.5" y="217.1">+5BA</text>
<text x="218.7" y="221.4">DA1-2</text>
<text x="243.4" y="217.1">+5BA</text>
<text x="283.1" y="221.4">DA2-3</text>
<text x="318.6" y="217.1">+5BA</text>
<text x="376.2" y="221.4">DA3-2</text>
<text x="62.2" y="226.4">GNDA</text>
<text x="207.2" y="224.9">5</text>
<text x="213.3" y="227.1">VCC</text>
<text x="271.7" y="224.9">8</text>
<text x="277.7" y="227.1">VCC</text>
<text x="364.8" y="224.9">6</text>
<text x="370.9" y="227.1">VCC</text>
<text x="207.2" y="232.1">2</text>
<text x="271.7" y="232.1">4</text>
<text x="364.8" y="232.1">7</text>
<text x="86.1" y="235.7">GNDA</text>
<text x="190" y="235">C12</text>
<text x="211.5" y="239.3">TS5A3160</text>
<text x="213.3" y="234.3">GND</text>
<text x="250.9" y="235">C13</text>
<text x="276" y="239.3">AD8532</text>
<text x="277.7" y="234.3">GND</text>
<text x="326.1" y="235">C17</text>
<text x="344" y="235">C18</text>
<text x="369.1" y="239.3">SSM2301</text>
<text x="370.9" y="234.3">GND</text>
<text x="190" y="240">0.1u</text>
<text x="250.9" y="240">0.1u</text>
<text x="326.1" y="240">10.0u</text>
<text x="344" y="240">0.1u</text>
<text x="182.9" y="257.2">GNDA</text>
<text x="243.7" y="257.2">GNDA</text>
<text x="318.9" y="257.2">GNDA</text>
</g>
</svg>
